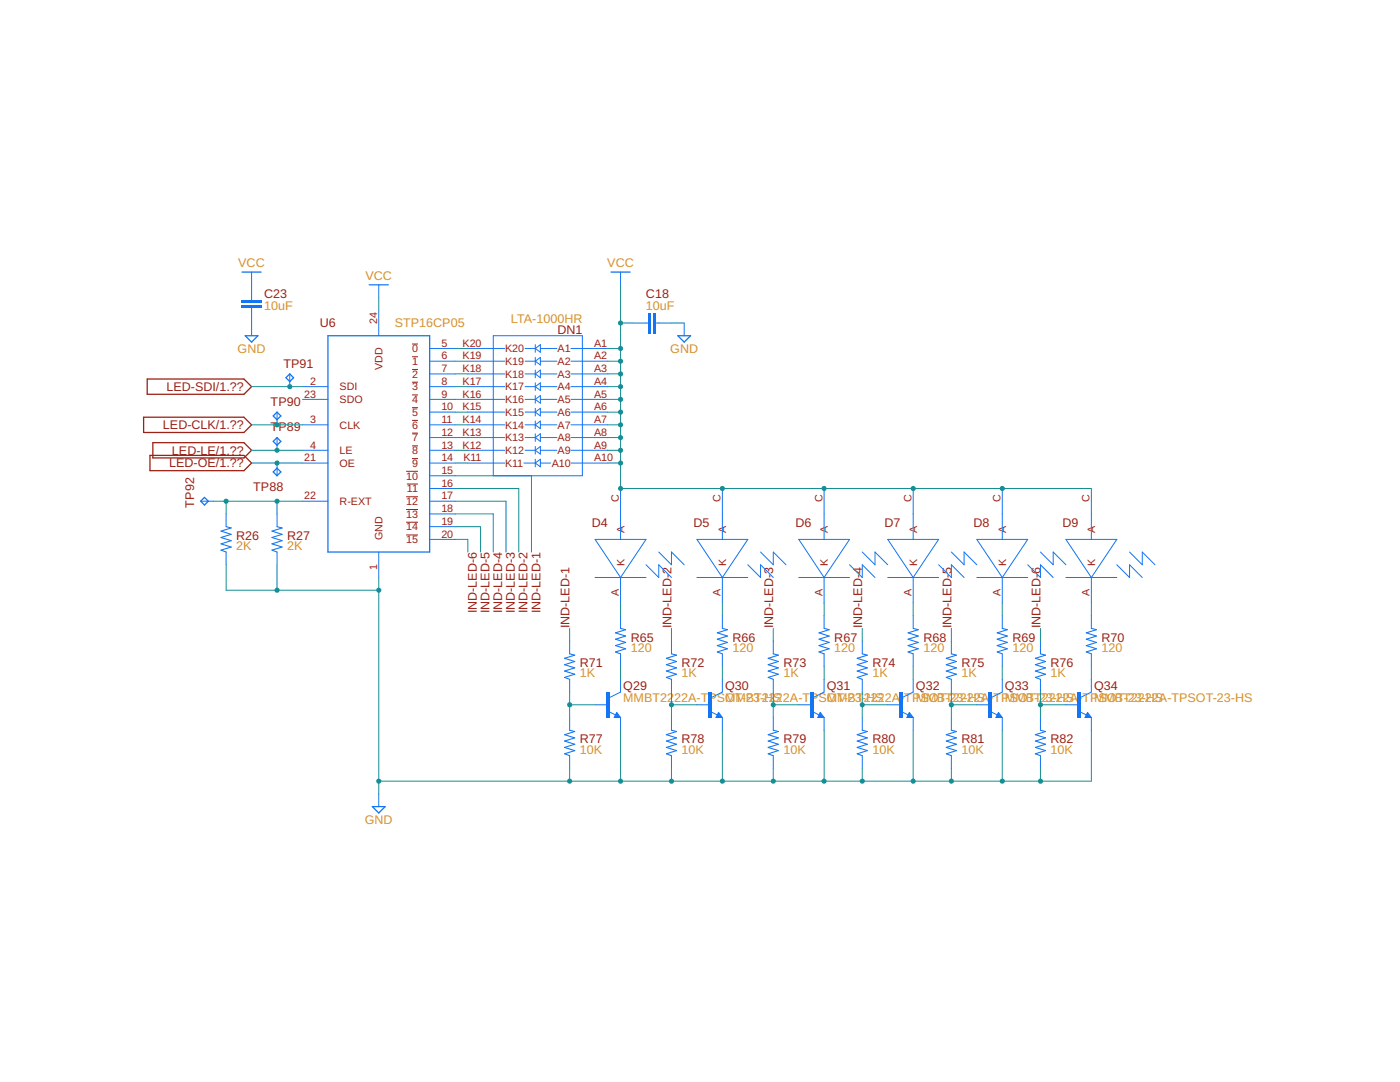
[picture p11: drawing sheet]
<svg xmlns="http://www.w3.org/2000/svg" width="279mm" height="216mm" viewBox="0 0 279 216" stroke-linecap="round" stroke-linejoin="round" font-family="sans-serif">
<g fill="none" stroke="#9c1f14" stroke-width=".2">
<path d="M82.2 68.6h1.2M82.2 71.2h1.2M82.2 73.7h1.2M82.2 76.3h1.2M82.2 78.8h1.2M81 94h2.4M81 99.1h2.4M81.2 96.6h2.2M82.2 81.3h1.2M82.2 83.9h1.2M82.2 86.4h1.2M82.2 89h1.2"/>
<path d="M82.2 91.5h1.2M81 101.7h2.4M81 104.2h2.4M81 106.7h2.4"/>
</g>
<path d="M29.4 75.6h19.3l1.5 1.6-1.5 1.5h-19.3zM28.7 83.2h20l1.5 1.6-1.5 1.5h-20zM29.9 90.9h18.8l1.5 1.5-1.5 1.5h-18.8zM30.5 88.3h18.2l1.5 1.6-1.5 1.5h-18.2z" fill="none" stroke="#9c1f14" stroke-width=".25"/>
<path d="M65.4 67h20.3v43.2h-20.3z" fill="none" stroke="#1375f4" stroke-width=".25"/>
<g fill="none" stroke="#1375f4" stroke-width=".2">
<path d="M60.4 77.2h5M60.4 79.7h5M75.6 61.9v5.1M85.7 69.5h5.1M85.7 72.1h5.1M85.7 74.6h5.1M85.7 77.2h5.1M85.7 79.7h5.1M93.4 69.5h7.3M93.4 72.1h7.3M93.4 74.6h7.3M93.4 77.2h7.3"/>
<path d="M93.4 79.7h7.3M98.4 67h17.8v27.9h-17.8zM104.8 69.5h2M104.8 72.1h2M104.8 74.6h2M104.8 77.2h2M104.8 79.7h2M106.8 69.5l1-.7v1.5zM106.8 72.1l1-.8v1.5zM106.8 74.6l1-.7v1.5zM106.8 77.2l1-.8v1.5zM106.8 79.7l1-.8v1.6z"/>
<path d="M106.8 68.8v1.5M106.8 71.3v1.5M106.8 73.9v1.5M106.8 76.4v1.5M106.8 78.9v1.6M107.8 69.5h3.3M107.8 72.1h3.3M107.8 74.6h3.3M107.8 77.2h3.3M107.8 79.7h3.3M113.9 69.5h7.4M113.9 72.1h7.4"/>
<path d="M113.9 74.6h7.4M113.9 77.2h7.4M113.9 79.7h7.4M60.4 84.8h5M60.4 89.9h5M60.4 92.4h5M85.7 82.2h5.1M85.7 84.8h5.1M85.7 87.3h5.1M85.7 89.9h5.1M85.7 92.4h5.1M85.7 94.9h5.1"/>
<path d="M85.7 97.5h5.1M93.4 82.2h7.3M93.4 84.8h7.3M93.4 87.3h7.3M93.4 89.9h7.3M93.4 92.4h7.3M104.5 92.4h2.3M104.8 82.2h2M104.8 84.8h2M104.8 87.3h2M104.8 89.9h2M106.8 92.4l1-.8v1.6z"/>
<path d="M106.8 82.2l1-.7v1.5zM106.8 84.8l1-.8v1.5zM106.8 87.3l1-.7v1.5zM106.8 89.9l1-.8v1.5zM106.8 81.5v1.5M106.8 84v1.5M106.8 86.6v1.5M106.8 89.1v1.5M106.8 91.6v1.6M107.8 82.2h3.3M107.8 84.8h3.3M107.8 87.3h3.3"/>
<path d="M107.8 89.9h3.3M107.8 92.4h2.1M113.9 82.2h7.4M113.9 84.8h7.4M113.9 87.3h7.4M113.9 89.9h7.4M113.9 92.4h7.4M123.8 97.5v10.1M144.2 97.5v10.1M164.5 97.5v10.1M182.2 97.5v10.1M200 97.5v10.1"/>
<path d="M217.8 97.5v10.1M60.4 100h5M75.6 110.2v5M85.7 100h5.1M85.7 102.6h5.1M85.7 105.1h5.1M85.7 107.6h5.1M118.8 107.6h10.1l-5.1 7.6zM118.8 115.2h10.1M123.8 115.2v5.1M128.9 112.7l2.6 2.5v-2.5l2.5 2.5M131.5 110.2l2.5 2.5v-2.5l2.5 2.5"/>
<path d="M139.1 107.6h10.1l-5 7.6zM139.1 115.2h10.1M144.2 115.2v5.1M149.2 112.7l2.6 2.5v-2.5l2.5 2.5M151.8 110.2l2.5 2.5v-2.5l2.6 2.5M159.4 107.6h10.1l-5 7.6zM159.4 115.2h10.1M164.5 115.2v5.1M169.5 112.7l2.6 2.5v-2.5l2.5 2.5M172.1 110.2l2.5 2.5v-2.5l2.6 2.5M177.2 107.6h10.1l-5.1 7.6zM177.2 115.2h10.1"/>
<path d="M182.2 115.2v5.1M187.3 112.7l2.6 2.5v-2.5l2.5 2.5M189.9 110.2l2.5 2.5v-2.5l2.5 2.5M194.9 107.6h10.2l-5.1 7.6zM194.9 115.2h10.2M200 115.2v5.1M205.1 112.7l2.5 2.5v-2.5l2.6 2.5M207.6 110.2l2.6 2.5v-2.5l2.5 2.5M212.7 107.6h10.2l-5.1 7.6zM212.7 115.2h10.2M217.8 115.2v5.1M222.9 112.7l2.5 2.5v-2.5l2.6 2.5"/>
<path d="M225.4 110.2l2.6 2.5v-2.5l2.5 2.5"/>
</g>
<g fill="#1375f4">
<path d="M130.5 62.4h.5v4.1h-.5z" fill-rule="evenodd"/>
<path d="M129.4 62.4h.5v4.1h-.5z" fill-rule="evenodd"/>
</g>
<g fill="#1375f4">
<path d="M130.4 62.4h.6v4.1h-.6zM130.5 62.4v4.1h.5v-4.1z"/>
<path d="M129.4 62.4h.5v4.1h-.5zM129.4 62.4v4.1h.5v-4.1z"/>
</g>
<path d="M75.6 56.8v2.6M123.8 54.3v2.5M126.4 64.5h3M131 64.5h3M136.5 64.5v2.5M45.1 102.6v2.5M45.1 110.2v2.5M55.3 102.6v2.5M55.3 110.2v2.5M75.6 158.4v2.6" fill="none" stroke="#1375f4" stroke-width=".2"/>
<path d="M73.7 56.8h3.8M121.9 54.3h3.9M135.3 67h2.5l-1.3 1.3zM74.3 161h2.6l-1.3 1.2z" fill="none" stroke="#1375f4" stroke-width=".25"/>
<path d="M45.1 105.1l1 .2-2 .7 2 .6-2 .7 2 .6-2 .6 2 .7-2 .6 1 .4M55.3 105.1l1 .2-2 .7 2 .6-2 .7 2 .6-2 .6 2 .7-2 .6 1 .4" fill="none" stroke="#1375f4" stroke-width=".21"/>
<g fill="#1375f4">
<path d="M48.2 60.9h4v.5h-4z" fill-rule="evenodd"/>
<path d="M48.2 59.9h4v.5h-4z" fill-rule="evenodd"/>
</g>
<g fill="#1375f4">
<path d="M48.2 60.9h4v.5h-4zM48.2 60.9v.5h4v-.5z"/>
<path d="M48.2 59.9h4v.5h-4zM48.2 59.9v.5h4v-.5z"/>
</g>
<path d="M50.2 54.3v5.6M50.2 61.4v5.6M57.8 74.6v2.6M55.3 82.2v2.6M55.3 87.3v2.6M55.3 92.4v2.5M40 100h2.6M123.8 138.1l-2 1M121.6 142l1.3 .7M123.1 142.2l.7 1h-1.2z" fill="none" stroke="#1375f4" stroke-width=".2"/>
<path d="M48.3 54.3h3.8M48.9 67h2.6l-1.3 1.3zM57.1 75.4l.7-.8 .8 .8-.8 .7zM40.8 99.3l.8 .7-.8 .8-.8-.8zM54.5 94.2l.8-.8 .7 .8-.7 .7zM54.5 83l.8-.8 .7 .8-.7 .8zM54.5 88.1l.8-.8 .7 .8-.7 .7zM123.1 142.7l.1 .2h-.4l.3-.5 .5 .6h-.8" fill="none" stroke="#1375f4" stroke-width=".25"/>
<path d="M121.1 138.1h.7v5.1h-.7z" fill-rule="evenodd" fill="#1375f4"/>
<path d="M121.1 138.1h.7v5.1h-.7zM121.1 138.1v5.1h.7v-5.1z" fill="#1375f4"/>
<path d="M123.8 135.6v2.5M144.2 138.1l-2.1 1M118.8 140.6h2.5M123.8 143.2v2.5M141.9 142l1.3 .7M143.4 142.2l.8 1h-1.3z" fill="none" stroke="#1375f4" stroke-width=".2"/>
<path d="M143.4 142.7l.1 .2h-.3l.2-.5 .5 .6h-.7" fill="none" stroke="#1375f4" stroke-width=".25"/>
<path d="M141.4 138.1h.7v5.1h-.7z" fill-rule="evenodd" fill="#1375f4"/>
<path d="M141.4 138.1h.7v5.1h-.7zM141.4 138.1v5.1h.7v-5.1z" fill="#1375f4"/>
<path d="M144.2 135.6v2.5M164.5 138.1l-2.1 1M139.1 140.6h2.5M144.2 143.2v2.5M162.2 142l1.3 .7M163.7 142.2l.8 1h-1.3z" fill="none" stroke="#1375f4" stroke-width=".2"/>
<path d="M163.7 142.7l.1 .2h-.4l.3-.5 .5 .6h-.8" fill="none" stroke="#1375f4" stroke-width=".25"/>
<path d="M161.7 138.1h.7v5.1h-.7z" fill-rule="evenodd" fill="#1375f4"/>
<path d="M161.7 138.1h.7v5.1h-.7zM161.7 138.1v5.1h.7v-5.1z" fill="#1375f4"/>
<path d="M164.5 135.6v2.5M182.2 138.1l-2 1M159.4 140.6h2.5M164.5 143.2v2.5M180 142l1.3 .7M181.5 142.2l.7 1h-1.2z" fill="none" stroke="#1375f4" stroke-width=".2"/>
<path d="M181.5 142.7l.1 .2h-.4l.3-.5 .5 .6h-.8" fill="none" stroke="#1375f4" stroke-width=".25"/>
<path d="M179.5 138.1h.7v5.1h-.7z" fill-rule="evenodd" fill="#1375f4"/>
<path d="M179.5 138.1h.7v5.1h-.8zM179.5 138.1v5.1h.7v-5.1z" fill="#1375f4"/>
<path d="M182.2 135.6v2.5M200 138.1l-2 1M177.2 140.6h2.5M182.2 143.2v2.5M197.8 142l1.2 .7M199.3 142.2l.7 1h-1.2z" fill="none" stroke="#1375f4" stroke-width=".2"/>
<path d="M199.3 142.7l.1 .2h-.4l.3-.5 .5 .6h-.8" fill="none" stroke="#1375f4" stroke-width=".25"/>
<path d="M197.2 138.1h.8v5.1h-.8z" fill-rule="evenodd" fill="#1375f4"/>
<path d="M197.2 138.1h.8v5.1h-.8zM197.2 138.1v5.1h.8v-5.1z" fill="#1375f4"/>
<path d="M200 135.6v2.5M217.8 138.1l-2 1M194.9 140.6h2.6M200 143.2v2.5M215.6 142l1.2 .7M217 142.2l.8 1h-1.3z" fill="none" stroke="#1375f4" stroke-width=".2"/>
<path d="M217 142.7l.2 .2h-.4l.2-.5 .6 .6h-.8" fill="none" stroke="#1375f4" stroke-width=".25"/>
<path d="M215 138.1h.8v5.1h-.8z" fill-rule="evenodd" fill="#1375f4"/>
<path d="M215 138.1h.8v5.1h-.8zM215 138.1v5.1h.8v-5.1z" fill="#1375f4"/>
<g fill="none" stroke="#1375f4" stroke-width=".2">
<path d="M113.7 127.9v2.6M113.7 135.6v2.5M123.8 122.9v2.5M123.8 130.5v2.5M134 127.9v2.6M134 135.6v2.5M144.2 122.9v2.5M144.2 130.5v2.5M154.3 127.9v2.6M154.3 135.6v2.5M164.5 122.9v2.5M164.5 130.5v2.5"/>
<path d="M172.1 127.9v2.6M172.1 135.6v2.5M182.2 122.9v2.5M182.2 130.5v2.5M189.9 127.9v2.6M189.9 135.6v2.5M200 122.9v2.5M200 130.5v2.5M207.6 127.9v2.6M207.6 135.6v2.5M217.8 122.9v2.5M217.8 130.5v2.5"/>
<path d="M217.8 135.6v2.5M113.7 143.2v2.5M113.7 150.8v2.5M134 143.2v2.5M134 150.8v2.5M154.3 143.2v2.5M154.3 150.8v2.5M172.1 143.2v2.5M172.1 150.8v2.5M189.9 143.2v2.5M189.9 150.8v2.5M207.6 143.2v2.5"/>
<path d="M207.6 150.8v2.5M212.7 140.6h2.6M217.8 143.2v2.5"/>
</g>
<g fill="none" stroke="#1375f4" stroke-width=".21">
<path d="M113.7 130.5l1 .2-2 .7 2 .6-2 .6 2 .7-2 .6 2 .6-2 .7 1 .4M123.8 125.4l1.1 .2-2.1 .7 2.1 .6-2.1 .7 2.1 .6-2.1 .6 2.1 .7-2.1 .6 1 .4M134 130.5l1 .2-2 .7 2 .6-2 .6 2 .7-2 .6 2 .6-2 .7 1 .4M144.2 125.4l1 .2-2 .7 2 .6-2 .7 2 .6-2 .6 2 .7-2 .6 1 .4M154.3 130.5l1 .2-2 .7 2 .6-2 .6 2 .7-2 .6 2 .6-2 .7 1 .4M164.5 125.4l1 .2-2.1 .7 2.1 .6-2.1 .7 2.1 .6-2.1 .6 2.1 .7-2.1 .6 1.1 .4M172.1 130.5l1 .2-2 .7 2 .6-2 .6 2 .7-2 .6 2 .6-2 .7 1 .4M182.2 125.4l1.1 .2-2.1 .7 2.1 .6-2.1 .7 2.1 .6-2.1 .6 2.1 .7-2.1 .6 1 .4M189.9 130.5l1 .2-2.1 .7 2.1 .6-2.1 .6 2.1 .7-2.1 .6 2.1 .6-2.1 .7 1.1 .4M200 125.4l1 .2-2 .7 2 .6-2 .7 2 .6-2 .6 2 .7-2 .6 1 .4M207.6 130.5l1.1 .2-2.1 .7 2.1 .6-2.1 .6 2.1 .7-2.1 .6 2.1 .6-2.1 .7 1 .4M217.8 125.4l1 .2-2 .7 2 .6-2 .7 2 .6-2 .6 2 .7-2 .6 1 .4"/>
<path d="M113.7 145.7l1 .3-2 .6 2 .6-2 .7 2 .6-2 .6 2 .7-2 .6 1 .4M134 145.7l1 .3-2 .6 2 .6-2 .7 2 .6-2 .6 2 .7-2 .6 1 .4M154.3 145.7l1 .3-2 .6 2 .6-2 .7 2 .6-2 .6 2 .7-2 .6 1 .4M172.1 145.7l1 .3-2 .6 2 .6-2 .7 2 .6-2 .6 2 .7-2 .6 1 .4M189.9 145.7l1 .3-2.1 .6 2.1 .6-2.1 .7 2.1 .6-2.1 .6 2.1 .7-2.1 .6 1.1 .4M207.6 145.7l1.1 .3-2.1 .6 2.1 .6-2.1 .7 2.1 .6-2.1 .6 2.1 .7-2.1 .6 1 .4"/>
</g>
<g fill="none" stroke="#158f93" stroke-width=".2">
<path d="M123.8 56.8v40.7h58.4M90.8 79.7h2.6M90.8 77.2h2.6M90.8 74.6h2.6M90.8 72.1h2.6M90.8 69.5h2.6M121.3 79.7h2.5M121.3 77.2h2.5M121.3 74.6h2.5M121.3 72.1h2.5M121.3 69.5h2.5M123.8 64.5h2.6"/>
<path d="M90.8 92.4h2.6M90.8 89.9h2.6M90.8 87.3h2.6M90.8 84.8h2.6M90.8 82.2h2.6M121.3 92.4h2.5M121.3 89.9h2.5M121.3 87.3h2.5M121.3 84.8h2.5M121.3 82.2h2.5"/>
</g>
<g fill="#158f93">
<circle cx="123.8" cy="69.5" r=".51"/>
<circle cx="123.8" cy="72.1" r=".51"/>
<circle cx="123.8" cy="74.6" r=".51"/>
<circle cx="123.8" cy="77.2" r=".51"/>
<circle cx="123.8" cy="79.7" r=".51"/>
<circle cx="123.8" cy="82.2" r=".51"/>
<circle cx="123.8" cy="84.8" r=".51"/>
<circle cx="123.8" cy="87.3" r=".51"/>
<circle cx="123.8" cy="89.9" r=".51"/>
<circle cx="123.8" cy="92.4" r=".51"/>
<circle cx="123.8" cy="64.5" r=".51"/>
<circle cx="123.8" cy="97.5" r=".51"/>
<circle cx="144.2" cy="97.5" r=".51"/>
<circle cx="164.5" cy="97.5" r=".51"/>
</g>
<g fill="#158f93">
<path d="M123.3 69.5a.55 .55 0 0 1 1.1 0 .55 .55 0 0 1-1.1 0zM123.3 69.5a.55 .55 0 0 0 1.1 0 .55 .55 0 0 0-1.1 0z"/>
<path d="M123.3 72.1a.55 .55 0 0 1 1.1 0 .55 .55 0 0 1-1.1 0zM123.3 72.1a.55 .55 0 0 0 1.1 0 .55 .55 0 0 0-1.1 0z"/>
<path d="M123.3 74.6a.55 .55 0 0 1 1.1 0 .55 .55 0 0 1-1.1 0zM123.3 74.6a.55 .55 0 0 0 1.1 0 .55 .55 0 0 0-1.1 0z"/>
<path d="M123.3 77.2a.55 .55 0 0 1 1.1 0 .55 .55 0 0 1-1.1 0zM123.3 77.2a.55 .55 0 0 0 1.1 0 .55 .55 0 0 0-1.1 0z"/>
<path d="M123.3 79.7a.55 .55 0 0 1 1.1 0 .55 .55 0 0 1-1.1 0zM123.3 79.7a.55 .55 0 0 0 1.1 0 .55 .55 0 0 0-1.1 0z"/>
<path d="M123.3 82.2a.55 .55 0 0 1 1.1 0 .55 .55 0 0 1-1.1 0zM123.3 82.2a.55 .55 0 0 0 1.1 0 .55 .55 0 0 0-1.1 0z"/>
<path d="M123.3 84.8a.55 .55 0 0 1 1.1 0 .55 .55 0 0 1-1.1 0zM123.3 84.8a.55 .55 0 0 0 1.1 0 .55 .55 0 0 0-1.1 0z"/>
<path d="M123.3 87.3a.55 .55 0 0 1 1.1 0 .55 .55 0 0 1-1.1 0zM123.3 87.3a.55 .55 0 0 0 1.1 0 .55 .55 0 0 0-1.1 0z"/>
<path d="M123.3 89.9a.55 .55 0 0 1 1.1 0 .55 .55 0 0 1-1.1 0zM123.3 89.9a.55 .55 0 0 0 1.1 0 .55 .55 0 0 0-1.1 0z"/>
<path d="M123.3 92.4a.55 .55 0 0 1 1.1 0 .55 .55 0 0 1-1.1 0zM123.3 92.4a.55 .55 0 0 0 1.1 0 .55 .55 0 0 0-1.1 0z"/>
<path d="M123.3 64.5a.55 .55 0 0 1 1.1 0 .55 .55 0 0 1-1.1 0zM123.3 64.5a.55 .55 0 0 0 1.1 0 .55 .55 0 0 0-1.1 0z"/>
<path d="M123.3 97.5a.55 .55 0 0 1 1.1 0 .55 .55 0 0 1-1.1 0zM123.3 97.5a.55 .55 0 0 0 1.1 0 .55 .55 0 0 0-1.1 0z"/>
<path d="M143.7 97.5a.51 .51 0 0 1 1 0 .51 .51 0 0 1-1 0zM143.7 97.5a.51 .51 0 0 0 1 0 .51 .51 0 0 0-1 0z"/>
<path d="M164 97.5a.51 .51 0 0 1 1 0 .51 .51 0 0 1-1 0zM164 97.5a.51 .51 0 0 0 1 0 .51 .51 0 0 0-1 0z"/>
</g>
<path d="M182.2 97.5h17.8" fill="none" stroke="#158f93" stroke-width=".2"/>
<circle cx="182.2" cy="97.5" r=".51" fill="#158f93"/>
<path d="M181.7 97.5a.55 .55 0 0 1 1.1 0 .55 .55 0 0 1-1.1 0zM181.7 97.5a.55 .55 0 0 0 1.1 0 .55 .55 0 0 0-1.1 0z" fill="#158f93"/>
<path d="M200 97.5h17.8" fill="none" stroke="#158f93" stroke-width=".2"/>
<circle cx="200" cy="97.5" r=".51" fill="#158f93"/>
<path d="M199.5 97.5a.51 .51 0 0 1 1 0 .51 .51 0 0 1-1 0zM199.5 97.5a.51 .51 0 0 0 1 0 .51 .51 0 0 0-1 0z" fill="#158f93"/>
<path d="M75.6 59.4v2.5M134 64.5h2.5M45.1 112.7v5.1h30.5M55.3 112.7v5.1M75.6 115.2v43.2M123.8 145.7v10.2M144.2 145.7v10.2M164.5 145.7v10.2M182.2 145.7v10.2M200 145.7v10.2M217.8 145.7v10.2h-142.2" fill="none" stroke="#158f93" stroke-width=".2"/>
<g fill="#158f93">
<circle cx="75.6" cy="117.8" r=".51"/>
<circle cx="75.6" cy="155.9" r=".51"/>
<circle cx="55.3" cy="117.8" r=".51"/>
<circle cx="200" cy="155.9" r=".51"/>
<circle cx="182.2" cy="155.9" r=".51"/>
<circle cx="164.5" cy="155.9" r=".51"/>
<circle cx="144.2" cy="155.9" r=".51"/>
<circle cx="123.8" cy="155.9" r=".51"/>
<circle cx="172.1" cy="155.9" r=".51"/>
</g>
<g fill="#158f93">
<path d="M75.1 117.8a.51 .51 0 0 1 1 0 .51 .51 0 0 1-1 0zM75.1 117.8a.51 .51 0 0 0 1 0 .51 .51 0 0 0-1 0z"/>
<path d="M75.1 155.9a.51 .51 0 0 1 1 0 .51 .51 0 0 1-1 0zM75.1 155.9a.51 .51 0 0 0 1 0 .51 .51 0 0 0-1 0z"/>
<path d="M54.8 117.8a.51 .51 0 0 1 1 0 .51 .51 0 0 1-1 0zM54.8 117.8a.51 .51 0 0 0 1 0 .51 .51 0 0 0-1 0z"/>
<path d="M199.5 155.9a.51 .51 0 0 1 1 0 .51 .51 0 0 1-1 0zM199.5 155.9a.51 .51 0 0 0 1 0 .51 .51 0 0 0-1 0z"/>
<path d="M181.7 155.9a.55 .55 0 0 1 1.1 0 .55 .55 0 0 1-1.1 0zM181.7 155.9a.55 .55 0 0 0 1.1 0 .55 .55 0 0 0-1.1 0z"/>
<path d="M164 155.9a.51 .51 0 0 1 1 0 .51 .51 0 0 1-1 0zM164 155.9a.51 .51 0 0 0 1 0 .51 .51 0 0 0-1 0z"/>
<path d="M143.7 155.9a.51 .51 0 0 1 1 0 .51 .51 0 0 1-1 0zM143.7 155.9a.51 .51 0 0 0 1 0 .51 .51 0 0 0-1 0z"/>
<path d="M123.3 155.9a.55 .55 0 0 1 1.1 0 .55 .55 0 0 1-1.1 0zM123.3 155.9a.55 .55 0 0 0 1.1 0 .55 .55 0 0 0-1.1 0z"/>
<path d="M171.6 155.9a.51 .51 0 0 1 1 0 .51 .51 0 0 1-1 0zM171.6 155.9a.51 .51 0 0 0 1 0 .51 .51 0 0 0-1 0z"/>
</g>
<path d="M172.1 153.3v2.6" fill="none" stroke="#158f93" stroke-width=".2"/>
<circle cx="189.9" cy="155.9" r=".51" fill="#158f93"/>
<path d="M189.4 155.9a.51 .51 0 0 1 1 0 .51 .51 0 0 1-1 0zM189.4 155.9a.51 .51 0 0 0 1 0 .51 .51 0 0 0-1 0z" fill="#158f93"/>
<path d="M189.9 153.3v2.6" fill="none" stroke="#158f93" stroke-width=".2"/>
<circle cx="207.6" cy="155.9" r=".51" fill="#158f93"/>
<path d="M207.1 155.9a.55 .55 0 0 1 1.1 0 .55 .55 0 0 1-1.1 0zM207.1 155.9a.55 .55 0 0 0 1.1 0 .55 .55 0 0 0-1.1 0z" fill="#158f93"/>
<path d="M154.3 153.3v2.6M207.6 153.3v2.6" fill="none" stroke="#158f93" stroke-width=".2"/>
<circle cx="154.3" cy="155.9" r=".51" fill="#158f93"/>
<path d="M153.8 155.9a.51 .51 0 0 1 1 0 .51 .51 0 0 1-1 0zM153.8 155.9a.51 .51 0 0 0 1 0 .51 .51 0 0 0-1 0z" fill="#158f93"/>
<path d="M134 153.3v2.6" fill="none" stroke="#158f93" stroke-width=".2"/>
<circle cx="134" cy="155.9" r=".51" fill="#158f93"/>
<path d="M133.5 155.9a.51 .51 0 0 1 1 0 .51 .51 0 0 1-1 0zM133.5 155.9a.51 .51 0 0 0 1 0 .51 .51 0 0 0-1 0z" fill="#158f93"/>
<path d="M113.7 153.3v2.6" fill="none" stroke="#158f93" stroke-width=".2"/>
<circle cx="113.7" cy="155.9" r=".51" fill="#158f93"/>
<path d="M113.2 155.9a.51 .51 0 0 1 1 0 .51 .51 0 0 1-1 0zM113.2 155.9a.51 .51 0 0 0 1 0 .51 .51 0 0 0-1 0z" fill="#158f93"/>
<path d="M55.3 100v2.6M60.4 100h-15.3v2.6" fill="none" stroke="#158f93" stroke-width=".2"/>
<circle cx="55.3" cy="100" r=".51" fill="#158f93"/>
<path d="M54.8 100a.51 .51 0 0 1 1 0 .51 .51 0 0 1-1 0zM54.8 100a.51 .51 0 0 0 1 0 .51 .51 0 0 0-1 0z" fill="#158f93"/>
<path d="M42.6 100h2.5" fill="none" stroke="#158f93" stroke-width=".2"/>
<circle cx="45.1" cy="100" r=".51" fill="#158f93"/>
<path d="M44.6 100a.51 .51 0 0 1 1 0 .51 .51 0 0 1-1 0zM44.6 100a.51 .51 0 0 0 1 0 .51 .51 0 0 0-1 0z" fill="#158f93"/>
<path d="M50.2 77.2h10.2" fill="none" stroke="#158f93" stroke-width=".2"/>
<circle cx="57.8" cy="77.2" r=".51" fill="#158f93"/>
<path d="M57.3 77.2a.51 .51 0 0 1 1 0 .51 .51 0 0 1-1 0zM57.3 77.2a.51 .51 0 0 0 1 0 .51 .51 0 0 0-1 0z" fill="#158f93"/>
<path d="M50.2 84.8h10.2" fill="none" stroke="#158f93" stroke-width=".2"/>
<circle cx="55.3" cy="84.8" r=".51" fill="#158f93"/>
<path d="M54.8 84.8a.51 .51 0 0 1 1 0 .51 .51 0 0 1-1 0zM54.8 84.8a.51 .51 0 0 0 1 0 .51 .51 0 0 0-1 0z" fill="#158f93"/>
<path d="M50.2 89.9h10.2" fill="none" stroke="#158f93" stroke-width=".2"/>
<circle cx="55.3" cy="89.9" r=".51" fill="#158f93"/>
<path d="M54.8 89.9a.51 .51 0 0 1 1 0 .51 .51 0 0 1-1 0zM54.8 89.9a.51 .51 0 0 0 1 0 .51 .51 0 0 0-1 0z" fill="#158f93"/>
<path d="M50.2 92.4h10.2" fill="none" stroke="#158f93" stroke-width=".2"/>
<circle cx="55.3" cy="92.4" r=".51" fill="#158f93"/>
<path d="M54.8 92.4a.51 .51 0 0 1 1 0 .51 .51 0 0 1-1 0zM54.8 92.4a.51 .51 0 0 0 1 0 .51 .51 0 0 0-1 0z" fill="#158f93"/>
<g fill="none" stroke="#158f93" stroke-width=".2">
<path d="M113.7 138.1v5.1M123.8 120.3v2.6M123.8 133v2.6M144.2 120.3v2.6M144.2 133v2.6M164.5 120.3v2.6M164.5 133v2.6M182.2 120.3v2.6M182.2 133v2.6M200 120.3v2.6M200 133v2.6M217.8 120.3v2.6"/>
<path d="M217.8 133v2.6M113.7 140.6h5.1"/>
</g>
<circle cx="113.7" cy="140.6" r=".51" fill="#158f93"/>
<path d="M113.2 140.6a.51 .51 0 0 1 1 0 .51 .51 0 0 1-1 0zM113.2 140.6a.51 .51 0 0 0 1 0 .51 .51 0 0 0-1 0z" fill="#158f93"/>
<path d="M134 138.1v5.1M134 140.6h5.1" fill="none" stroke="#158f93" stroke-width=".2"/>
<circle cx="134" cy="140.6" r=".51" fill="#158f93"/>
<path d="M133.5 140.6a.51 .51 0 0 1 1 0 .51 .51 0 0 1-1 0zM133.5 140.6a.51 .51 0 0 0 1 0 .51 .51 0 0 0-1 0z" fill="#158f93"/>
<path d="M154.3 138.1v5.1M154.3 140.6h5.1" fill="none" stroke="#158f93" stroke-width=".2"/>
<circle cx="154.3" cy="140.6" r=".51" fill="#158f93"/>
<path d="M153.8 140.6a.51 .51 0 0 1 1 0 .51 .51 0 0 1-1 0zM153.8 140.6a.51 .51 0 0 0 1 0 .51 .51 0 0 0-1 0z" fill="#158f93"/>
<path d="M172.1 138.1v5.1M172.1 140.6h5.1" fill="none" stroke="#158f93" stroke-width=".2"/>
<circle cx="172.1" cy="140.6" r=".51" fill="#158f93"/>
<path d="M171.6 140.6a.51 .51 0 0 1 1 0 .51 .51 0 0 1-1 0zM171.6 140.6a.51 .51 0 0 0 1 0 .51 .51 0 0 0-1 0z" fill="#158f93"/>
<path d="M189.9 138.1v5.1M189.9 140.6h5" fill="none" stroke="#158f93" stroke-width=".2"/>
<circle cx="189.9" cy="140.6" r=".51" fill="#158f93"/>
<path d="M189.4 140.6a.51 .51 0 0 1 1 0 .51 .51 0 0 1-1 0zM189.4 140.6a.51 .51 0 0 0 1 0 .51 .51 0 0 0-1 0z" fill="#158f93"/>
<path d="M207.6 138.1v5.1M207.6 140.6h5.1" fill="none" stroke="#158f93" stroke-width=".2"/>
<circle cx="207.6" cy="140.6" r=".51" fill="#158f93"/>
<path d="M207.1 140.6a.55 .55 0 0 1 1.1 0 .55 .55 0 0 1-1.1 0zM207.1 140.6a.55 .55 0 0 0 1.1 0 .55 .55 0 0 0-1.1 0z" fill="#158f93"/>
<path d="M90.8 97.5h12.7v12.7M90.8 94.9h15.3v15.3M90.8 107.6h2.6v2.6M90.8 105.1h5.1v5.1M90.8 102.6h7.6v7.6M90.8 100h10.2v10.2M113.7 125.4v2.5M134 125.4v2.5M154.3 125.4v2.5M172.1 125.4v2.5M189.9 125.4v2.5M207.6 125.4v2.5" fill="none" stroke="#158f93" stroke-width=".2"/>
<g font-size="2.5" fill="#d59028">
<text x="47.6" y="53.3">VCC</text>
<text x="121.2" y="53.3">VCC</text>
<text x="72.9" y="55.8">VCC</text>
<text x="52.7" y="61.9">10uF</text>
<text x="78.8" y="65.3">STP16CP05</text>
<text x="102" y="64.5">LTA-1000HR</text>
<text x="128.9" y="61.9">10uF</text>
<text x="47.4" y="70.4">GND</text>
<text x="133.8" y="70.4">GND</text>
<text x="47.2" y="109.8">2K</text>
<text x="57.3" y="109.8">2K</text>
<text x="125.9" y="130.1">120</text>
<text x="146.2" y="130.1">120</text>
<text x="166.5" y="130.1">120</text>
<text x="184.3" y="130.1">120</text>
<text x="202.1" y="130.1">120</text>
<text x="219.8" y="130.1">120</text>
<text x="115.7" y="135.2">1K</text>
<text x="136" y="135.2">1K</text>
<text x="156.3" y="135.2">1K</text>
<text x="174.1" y="135.2">1K</text>
<text x="191.9" y="135.2">1K</text>
<text x="209.7" y="135.2">1K</text>
<text x="124.4" y="140.2">MMBT22</text>
<text x="134.5" y="140.2">22A-T</text>
<text x="141.4" y="140.2">PSMMBT22</text>
<text x="144.7" y="140.2">OT-23-HS22A-T</text>
<text x="161.7" y="140.2">PSMMBT</text>
<text x="165" y="140.2">OT-23-2H2S22A</text>
<text x="179.6" y="140.2">-</text>
<text x="180.5" y="140.2">TPMMBT</text>
<text x="183.7" y="140.2">SOT-2232-22A</text>
<text x="193.1" y="140.2">HS</text>
<text x="197.4" y="140.2">-</text>
<text x="198.2" y="140.2">TPMMBT</text>
<text x="201.5" y="140.2">SOT-2232-22A</text>
<text x="210.9" y="140.2">HS</text>
<text x="215.2" y="140.2">-</text>
<text x="216" y="140.2">TPMMBT2222A-TPSOT-23-HS</text>
<text x="219.2" y="140.2">SOT-23-HS</text>
<text x="115.7" y="150.4">10K</text>
<text x="136" y="150.4">10K</text>
<text x="156.3" y="150.4">10K</text>
<text x="174.1" y="150.4">10K</text>
<text x="191.9" y="150.4">10K</text>
<text x="209.7" y="150.4">10K</text>
<text x="72.8" y="164.4">GND</text>
</g>
<g font-size="2.5" fill="#9c1f14">
<text x="52.7" y="59.4">C23</text>
<text x="128.9" y="59.4">C18</text>
<text x="63.8" y="65.3">U6</text>
<text x="111.2" y="66.7">DN1</text>
<text x="56.5" y="73.3">TP91</text>
<text x="33.2" y="78">LED-SDI/1.??</text>
<text x="54" y="81">TP90</text>
<text x="32.5" y="85.7">LED-CLK/1.??</text>
<text x="54" y="86">TP89</text>
<text x="33.8" y="93.3">LED-OE/1.??</text>
<text x="34.3" y="90.7">LED-LE/1.??</text>
<text x="38.8" y="101.3" transform="rotate(-90 38.8 101.3)">TP92</text>
<text x="50.5" y="98">TP88</text>
<text x="47.2" y="107.7">R26</text>
<text x="57.3" y="107.7">R27</text>
<text x="118.1" y="105.1">D4</text>
<text x="138.4" y="105.1">D5</text>
<text x="158.7" y="105.1">D6</text>
<text x="176.5" y="105.1">D7</text>
<text x="194.3" y="105.1">D8</text>
<text x="212.1" y="105.1">D9</text>
<text x="95.1" y="122.4" transform="rotate(-90 95.1 122.4)">IND-LED-6</text>
<text x="97.7" y="122.4" transform="rotate(-90 97.7 122.4)">IND-LED-5</text>
<text x="100.2" y="122.4" transform="rotate(-90 100.2 122.4)">IND-LED-4</text>
<text x="102.8" y="122.4" transform="rotate(-90 102.8 122.4)">IND-LED-3</text>
<text x="105.3" y="122.4" transform="rotate(-90 105.3 122.4)">IND-LED-2</text>
<text x="107.8" y="122.4" transform="rotate(-90 107.8 122.4)">IND-LED-1</text>
<text x="113.7" y="125.4" transform="rotate(-90 113.7 125.4)">IND-LED-1</text>
<text x="134" y="125.4" transform="rotate(-90 134 125.4)">IND-LED-2</text>
<text x="154.3" y="125.4" transform="rotate(-90 154.3 125.4)">IND-LED-3</text>
<text x="172.1" y="125.4" transform="rotate(-90 172.1 125.4)">IND-LED-4</text>
<text x="189.9" y="125.4" transform="rotate(-90 189.9 125.4)">IND-LED-5</text>
<text x="207.6" y="125.4" transform="rotate(-90 207.6 125.4)">IND-LED-6</text>
<text x="125.9" y="128">R65</text>
<text x="146.2" y="128">R66</text>
<text x="166.5" y="128">R67</text>
<text x="184.3" y="128">R68</text>
<text x="202.1" y="128">R69</text>
<text x="219.8" y="128">R70</text>
<text x="115.7" y="133.1">R71</text>
<text x="124.4" y="137.6">Q29</text>
<text x="136" y="133.1">R72</text>
<text x="144.7" y="137.6">Q30</text>
<text x="156.3" y="133.1">R73</text>
<text x="165" y="137.6">Q31</text>
<text x="174.1" y="133.1">R74</text>
<text x="182.8" y="137.6">Q32</text>
<text x="191.9" y="133.1">R75</text>
<text x="200.6" y="137.6">Q33</text>
<text x="209.7" y="133.1">R76</text>
<text x="218.3" y="137.6">Q34</text>
<text x="115.7" y="148.3">R77</text>
<text x="136" y="148.3">R78</text>
<text x="156.3" y="148.3">R79</text>
<text x="174.1" y="148.3">R80</text>
<text x="191.9" y="148.3">R81</text>
<text x="209.7" y="148.3">R82</text>
</g>
<g font-size="2.1" fill="#9c1f14">
<text x="75.2" y="64.7" transform="rotate(-90 75.2 64.7)">24</text>
<text x="82.2" y="70.3">0</text>
<text x="88.1" y="69.2">5</text>
<text x="88.1" y="71.7">6</text>
<text x="92.3" y="71.7">K19</text>
<text x="92.3" y="69.2">K20</text>
<text x="100.8" y="70.3">K20</text>
<text x="111.3" y="70.3">A1</text>
<text x="118.6" y="69.2">A1</text>
<text x="118.6" y="71.7">A2</text>
<text x="61.9" y="76.8">2</text>
<text x="67.8" y="77.9">SDI</text>
<text x="76.4" y="73.8" transform="rotate(-90 76.4 73.8)">VDD</text>
<text x="82.2" y="72.8">1</text>
<text x="82.2" y="75.4">2</text>
<text x="82.2" y="77.9">3</text>
<text x="88.1" y="74.3">7</text>
<text x="88.1" y="76.8">8</text>
<text x="92.3" y="76.8">K17</text>
<text x="92.3" y="74.3">K18</text>
<text x="100.8" y="77.9">K17</text>
<text x="100.8" y="75.4">K18</text>
<text x="100.8" y="72.8">K19</text>
<text x="111.3" y="72.8">A2</text>
<text x="111.3" y="75.4">A3</text>
<text x="111.3" y="77.9">A4</text>
<text x="118.6" y="74.3">A3</text>
<text x="118.6" y="76.8">A4</text>
<text x="60.7" y="79.3">23</text>
<text x="67.8" y="80.5">SDO</text>
<text x="82.2" y="80.5">4</text>
<text x="82.2" y="83">5</text>
<text x="88.1" y="79.3">9</text>
<text x="88.1" y="81.9">10</text>
<text x="92.3" y="81.9">K15</text>
<text x="92.3" y="79.3">K16</text>
<text x="100.8" y="83">K15</text>
<text x="100.8" y="80.5">K16</text>
<text x="111.3" y="80.5">A5</text>
<text x="111.3" y="83">A6</text>
<text x="118.6" y="79.3">A5</text>
<text x="118.6" y="81.9">A6</text>
<text x="61.9" y="84.4">3</text>
<text x="61.9" y="89.5">4</text>
<text x="67.8" y="85.5">CLK</text>
<text x="82.2" y="85.5">6</text>
<text x="82.2" y="88.1">7</text>
<text x="88.1" y="84.4">11</text>
<text x="88.1" y="87">12</text>
<text x="88.1" y="89.5">13</text>
<text x="92.3" y="89.5">K12</text>
<text x="92.3" y="87">K13</text>
<text x="92.3" y="84.4">K14</text>
<text x="100.8" y="88.1">K13</text>
<text x="100.8" y="85.5">K14</text>
<text x="111.3" y="85.5">A7</text>
<text x="111.3" y="88.1">A8</text>
<text x="118.6" y="84.4">A7</text>
<text x="118.6" y="87">A8</text>
<text x="118.6" y="89.5">A9</text>
<text x="60.7" y="92">21</text>
<text x="67.8" y="93.2">OE</text>
<text x="67.8" y="90.6">LE</text>
<text x="81" y="95.7">10</text>
<text x="82.2" y="90.6">8</text>
<text x="82.2" y="93.2">9</text>
<text x="88.1" y="92">14</text>
<text x="88.1" y="94.6">15</text>
<text x="92.5" y="92">K11</text>
<text x="100.8" y="93.2">K11</text>
<text x="100.8" y="90.6">K12</text>
<text x="110.1" y="93.2">A10</text>
<text x="111.3" y="90.6">A9</text>
<text x="118.6" y="92">A10</text>
<text x="60.7" y="99.7">22</text>
<text x="67.8" y="100.8">R-EXT</text>
<text x="81" y="100.8">12</text>
<text x="81.2" y="98.2">11</text>
<text x="88.1" y="97.1">16</text>
<text x="88.1" y="99.7">17</text>
<text x="123.5" y="100.2" transform="rotate(-90 123.5 100.2)">C</text>
<text x="143.8" y="100.2" transform="rotate(-90 143.8 100.2)">C</text>
<text x="164.1" y="100.2" transform="rotate(-90 164.1 100.2)">C</text>
<text x="181.9" y="100.2" transform="rotate(-90 181.9 100.2)">C</text>
<text x="199.7" y="100.2" transform="rotate(-90 199.7 100.2)">C</text>
<text x="217.4" y="100.2" transform="rotate(-90 217.4 100.2)">C</text>
<text x="76.4" y="107.8" transform="rotate(-90 76.4 107.8)">GND</text>
<text x="81" y="103.3">13</text>
<text x="81" y="105.8">14</text>
<text x="88.1" y="102.2">18</text>
<text x="88.1" y="104.7">19</text>
<text x="88.1" y="107.3">20</text>
<text x="124.6" y="106.3" transform="rotate(-90 124.6 106.3)">A</text>
<text x="144.9" y="106.3" transform="rotate(-90 144.9 106.3)">A</text>
<text x="165.2" y="106.3" transform="rotate(-90 165.2 106.3)">A</text>
<text x="183" y="106.3" transform="rotate(-90 183 106.3)">A</text>
<text x="200.8" y="106.3" transform="rotate(-90 200.8 106.3)">A</text>
<text x="218.6" y="106.3" transform="rotate(-90 218.6 106.3)">A</text>
<text x="75.2" y="113.7" transform="rotate(-90 75.2 113.7)">1</text>
<text x="81" y="108.4">15</text>
<text x="124.6" y="112.9" transform="rotate(-90 124.6 112.9)">K</text>
<text x="144.9" y="112.9" transform="rotate(-90 144.9 112.9)">K</text>
<text x="165.2" y="112.9" transform="rotate(-90 165.2 112.9)">K</text>
<text x="183" y="112.9" transform="rotate(-90 183 112.9)">K</text>
<text x="200.8" y="112.9" transform="rotate(-90 200.8 112.9)">K</text>
<text x="218.6" y="112.9" transform="rotate(-90 218.6 112.9)">K</text>
<text x="123.5" y="119" transform="rotate(-90 123.5 119)">A</text>
<text x="143.8" y="119" transform="rotate(-90 143.8 119)">A</text>
<text x="164.1" y="119" transform="rotate(-90 164.1 119)">A</text>
<text x="181.9" y="119" transform="rotate(-90 181.9 119)">A</text>
<text x="199.7" y="119" transform="rotate(-90 199.7 119)">A</text>
<text x="217.4" y="119" transform="rotate(-90 217.4 119)">A</text>
</g>
</svg>
